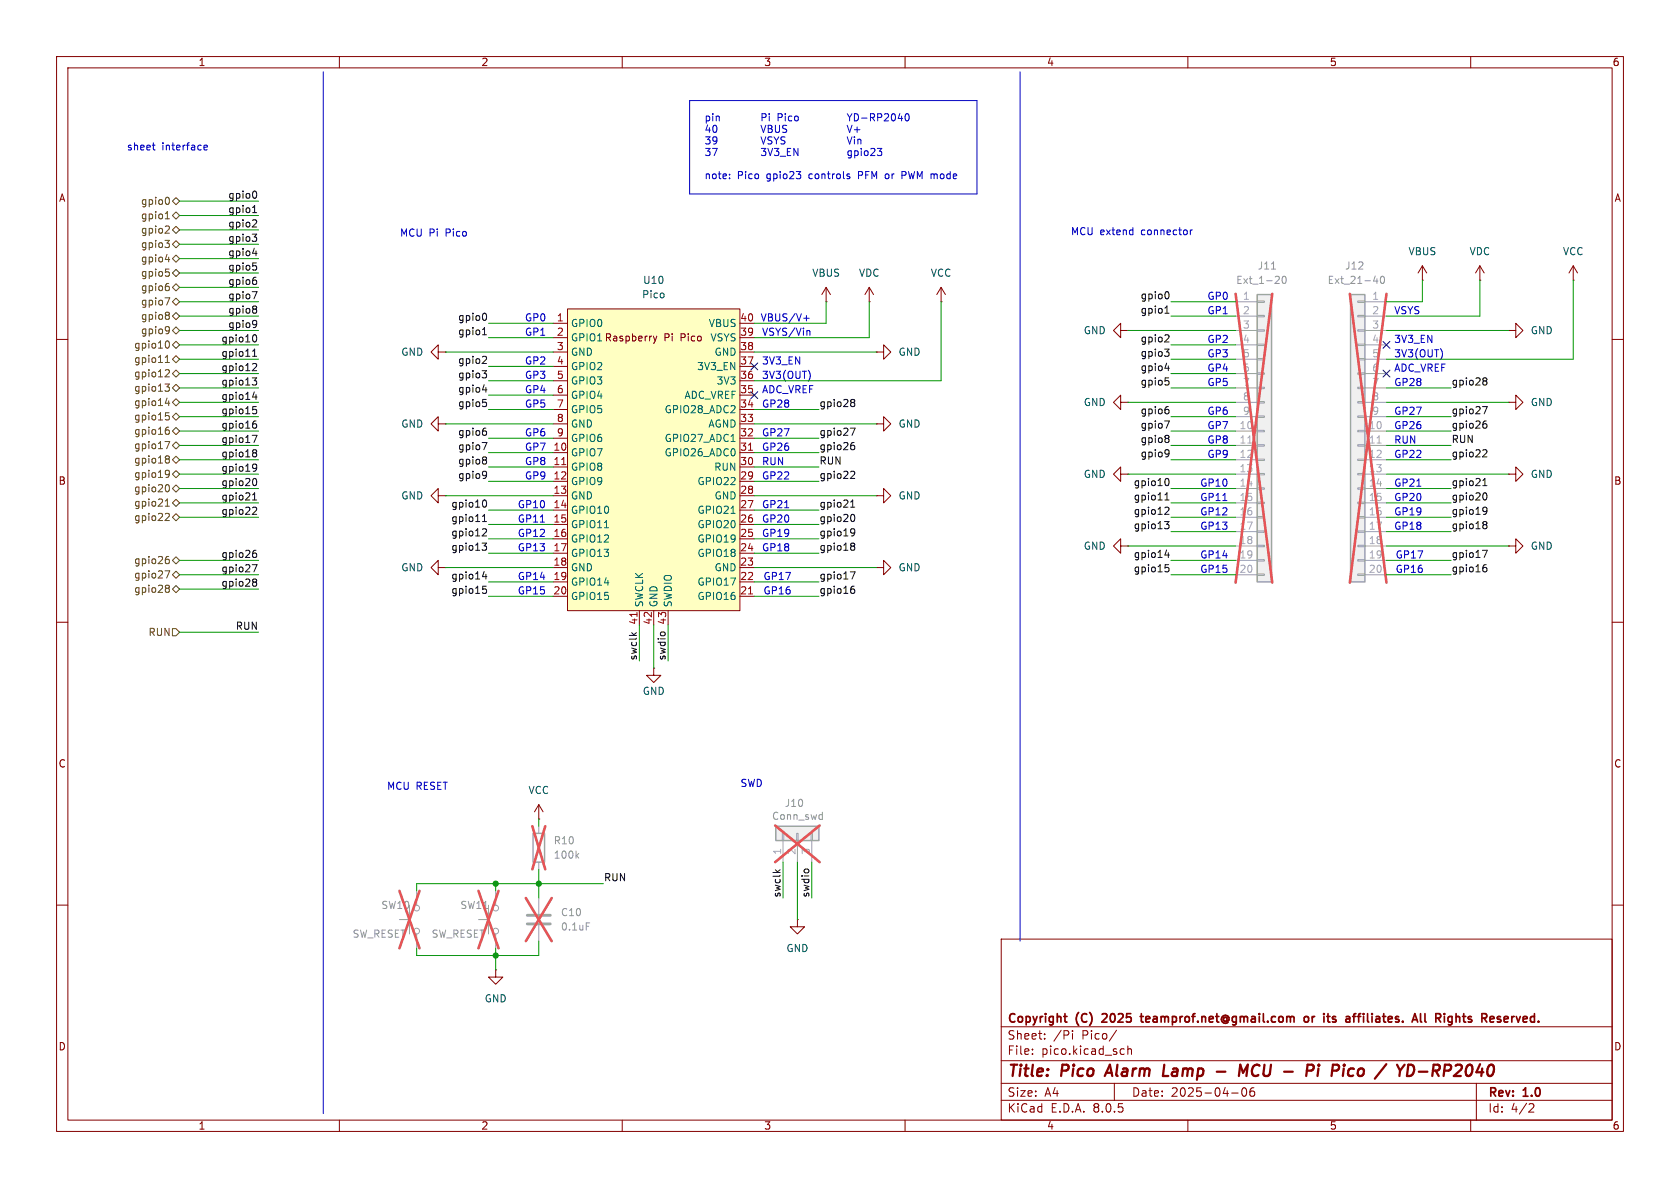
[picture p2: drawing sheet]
<svg xmlns="http://www.w3.org/2000/svg" width="297mm" height="210mm" viewBox="0 0 297 210" stroke-linecap="round" stroke-linejoin="round" font-family="sans-serif">
<g fill="none" stroke="#840000" stroke-width=".18">
<path d="M10 10h277v190h-277zM12 12h273v186h-273zM60 10v2M110 10v2M160 10v2M210 10v2M260 10v2M10 60h2M278.1 49.5h.1M278.1 47l-.7 1.3M278.1 47v2.5M278.1 47l.8 1.3"/>
<path d="M285 60h2M10 110h2M285 110h2M10 160h2M285 160h2M177 166h108v32h-108zM60 198v2M110 198v2M160 198v2M177 194.5h108M177 191.5h108M177 187.5h108"/>
<path d="M177 181.5h108M182.5 186.3v.1M182.5 185.5v.1M184.7 183.6v.1M184.7 182.8v.1M189.6 182.2v.1M189.6 182.7v1M197 191.5v3M197.4 182.1l-1.3 2M198.3 185.4l.4 .1M198.7 186.3l-.4 .1M199.4 185.5l.2-.1 .4 .1v.9"/>
<path d="M199.4 184.9v1.5M210 198v2M217.7 193.2h1.2M219.7 192.4l.2-.1a.81 .81 0 0 1 .6 .6 .81 .81 0 0 1-.3 .8l-.2 .1a.81 .81 0 0 1-.3-1.4zM221.7 192.3a.59 .59 0 0 0-.7 .6v.6l.1 .2 .4 .1 .2-.1 .1-.5-.1-.3h-.5l-.2 .3M260 198v2M261 191.5v6.5M270.5 195.1l.5 .1 .2 .3-1 1.1h1"/>
</g>
<g fill="none" stroke="#840000" stroke-width=".4">
<path d="M196.2 188.2l-.9 2M205.8 188.2l-.2 2h.9M215.1 189.4h1.5M219 190.2l.3-2 .5 1.4 .8-1.4-.3 2M221.6 188.5a1.27 1.27 0 0 0 0 1.6M232.1 189.1a.51 .51 0 0 0-.2-.9h-.7l-.3 2M233.1 188.9l-.2 1.3M233.2 188.2l-.1 .2M233.2 188.2l-.1 .1v.1M233.2 188.2l.1 .1-.2 .1M240.3 189l-.2 .3-.1 .5 .3 .4M248.3 188.2l-.8 1.1"/>
<path d="M249 188.2l-.3 2h.5M250.8 189.4h1.5M253.3 189.3h.8M254.2 188.2h-.7l-.3 2"/>
</g>
<g fill="none" stroke="#840000" stroke-width=".3">
<path d="M188.1 179.7h.5M194.9 179.3h-.1M195.6 179.8l-.8 .9h.9M201.6 179.7h.5M201.8 179.2v1.3l.3 .2M230.6 179.8l.2-.1 .5 .1v.6l-.1 .2-.4 .1-.2-.2zM234.1 179.2v.1M234.8 179.2v1.3M236 179.7l-.4 .1v.1v.2l.4 .1M239.1 179.7h.6M239.6 179.2h.1M240 179.7h.6"/>
<path d="M240.4 179.2l-.2 .2v1.3M251.1 179.2v1.3l.2 .2M251.9 179.2v1.3l.2 .2M257.4 179.2v1.5M257.6 179.7l-.2 .1M265.1 179.7l.2 .1M266.4 179.7h-.3l-.2 .2 .1 .7 .4 .1M188.5 180.7h.1M235.6 180.6l.4 .1M265.1 180.2l.2 .2-.2 .3M266.6 180l-.7 .2"/>
</g>
<path d="M238.8 52.1h2.5v50.8h-2.5z" fill="#f0f0f0"/>
<g fill="none" stroke="#a1a1a1" stroke-width=".18">
<path d="M240 58.3h1.3v.2h-1.3zM240 55.8h1.3v.2h-1.3zM240 53.2h1.3v.3h-1.3zM241.3 53.3h3.8M241.3 55.9h3.8M241.3 58.4h3.8M240 78.6h1.3v.3h-1.3zM240 76.1h1.3v.2h-1.3zM240 73.5h1.3v.3h-1.3zM240 71h1.3v.2h-1.3zM240 68.5h1.3v.2h-1.3zM240 65.9h1.3v.3h-1.3z"/>
<path d="M240 63.4h1.3v.2h-1.3zM240 60.8h1.3v.3h-1.3zM241.3 76.2h3.8M241.3 78.7h3.8M241.3 61h3.8M241.3 63.5h3.8M241.3 66h3.8M241.3 68.6h3.8M241.3 71.1h3.8M241.3 73.7h3.8M240 98.9h1.3v.3h-1.3zM240 96.4h1.3v.2h-1.3z"/>
<path d="M240 93.9h1.3v.2h-1.3zM240 91.3h1.3v.3h-1.3zM240 88.8h1.3v.2h-1.3zM240 86.2h1.3v.3h-1.3zM240 83.7h1.3v.2h-1.3zM240 81.2h1.3v.2h-1.3zM241.3 81.3h3.8M241.3 83.8h3.8M241.3 86.4h3.8M241.3 88.9h3.8M241.3 91.4h3.8M241.3 94h3.8"/>
<path d="M241.3 96.5h3.8M241.3 99.1h3.8M240 101.5h1.3v.2h-1.3zM241.3 101.6h3.8"/>
</g>
<path d="M238.8 52.1h2.5v50.8h-2.5z" fill="none" stroke="#a1a1a1" stroke-width=".25"/>
<path d="M243.4 78.3h.8" fill="none" stroke="#aaa" stroke-width=".18"/>
<path d="M242.8 49.7h.8M243.4 49.3v.8M244.2 49l.1-.2a.68 .68 0 0 1 .5 .7 .68 .68 0 0 1-.5 .6l-.1-.1-.2-.4z" fill="none" stroke="#989898" stroke-width=".18"/>
<path d="M238.6 51.9l6.5 51.1M245.1 51.9l-6.5 51.1" fill="none" stroke="#e75356" stroke-width=".46"/>
<path d="M141 162.6v1.2h1.2l-1.2 1.3-1.3-1.3h1.3M141 162.6h.1" fill="none" stroke="#840000" stroke-width=".18"/>
<path d="M137.2 146.1h7.6v2.5h-7.6z" fill="#f0f0f0"/>
<path d="M95.2 146.1v1.2M95.2 152.4v1.3M95.2 158.8v2.7M138.3 147.3h.3v1.3h-.3zM138.4 148.6v3.8M140.8 147.3h.3v1.3h-.3zM141 148.6v3.8M143.4 147.3h.2v1.3h-.2zM143.5 148.6v3.8M95.2 163.6v2.8" fill="none" stroke="#a1a1a1" stroke-width=".18"/>
<path d="M94.2 147.3h2.1v5.1h-2.1zM137.2 146.1h7.6v2.5h-7.6z" fill="none" stroke="#a1a1a1" stroke-width=".25"/>
<path d="M102 151.2l.3 .5M102.3 150.9l-.5 .4M145.3 144l.1 .1M145.4 143.6v1.3M145.4 144.8l-.1 .1M103.6 163.1h.7" fill="none" stroke="#989898" stroke-width=".18"/>
<path d="M93 158.8l4.5 7.6M94.1 146.1l2.3 7.6M96.4 146.1l-2.3 7.6M97.5 158.8l-4.5 7.6M137 145.9l7.9 6.5M144.9 145.9l-7.9 6.5" fill="none" stroke="#e75356" stroke-width=".46"/>
<path d="M198.1 58.4v-1.2l-1.3 1.2 1.3 1.3v-1.3h1.3M199.4 58.4h.1M198.1 96.5v-1.2l-1.3 1.2 1.3 1.3v-1.3h1.3M199.4 96.5h.1" fill="none" stroke="#840000" stroke-width=".18"/>
<path d="M93.2 163.3h4.1M93.2 161.8h4.1" fill="none" stroke="#a1a1a1" stroke-width=".51"/>
<path d="M222.2 52.1h2.6v50.8h-2.6z" fill="#f0f0f0"/>
<g fill="none" stroke="#a1a1a1" stroke-width=".18">
<path d="M218.4 53.3h3.8M218.4 55.9h3.8M218.4 58.4h3.8M222.2 58.3h1.3v.2h-1.3zM222.2 55.8h1.3v.2h-1.3zM222.2 53.2h1.3v.3h-1.3zM218.4 76.2h3.8M218.4 78.7h3.8M218.4 61h3.8M218.4 63.5h3.8M218.4 66h3.8M218.4 68.6h3.8"/>
<path d="M218.4 71.1h3.8M218.4 73.7h3.8M222.2 78.6h1.3v.3h-1.3zM222.2 76.1h1.3v.2h-1.3zM222.2 73.5h1.3v.3h-1.3zM222.2 71h1.3v.2h-1.3zM222.2 68.5h1.3v.2h-1.3zM222.2 65.9h1.3v.3h-1.3zM222.2 63.4h1.3v.2h-1.3zM222.2 60.8h1.3v.3h-1.3zM218.4 81.3h3.8M218.4 83.8h3.8"/>
<path d="M218.4 86.4h3.8M218.4 88.9h3.8M218.4 91.4h3.8M218.4 94h3.8M218.4 96.5h3.8M218.4 99.1h3.8M222.2 98.9h1.3v.3h-1.3zM222.2 96.4h1.3v.2h-1.3zM222.2 93.9h1.3v.2h-1.3zM222.2 91.3h1.3v.3h-1.3zM222.2 88.8h1.3v.2h-1.3zM222.2 86.2h1.3v.3h-1.3z"/>
<path d="M222.2 83.7h1.3v.2h-1.3zM222.2 81.2h1.3v.2h-1.3zM218.4 101.6h3.8M222.2 101.5h1.3v.2h-1.3zM73.7 157.5v2.5M87.6 157.5v2.5M70.6 162.6h1.8M72.4 160v5.1M73.7 165.1v2.5M84.6 162.6h1.8M86.4 160v5.1M87.6 165.1v2.5"/>
<circle cx="73.7" cy="164.6" r=".51"/>
<circle cx="73.7" cy="160.5" r=".51"/>
<circle cx="87.6" cy="164.6" r=".51"/>
<circle cx="87.6" cy="160.5" r=".51"/>
</g>
<path d="M222.2 52.1h2.6v50.8h-2.6z" fill="none" stroke="#a1a1a1" stroke-width=".25"/>
<path d="M220.6 78.3h.7" fill="none" stroke="#aaa" stroke-width=".18"/>
<path d="M224.8 47.6h.7M226.1 48.9l.1 .2-.1 .3-.7 .7h.8M226.8 49l.2-.2a.68 .68 0 0 1 .4 .7 .68 .68 0 0 1-.4 .6l-.2-.1-.1-.4z" fill="none" stroke="#989898" stroke-width=".18"/>
<path d="M218.4 51.9l6.5 51.1M224.9 51.9l-6.5 51.1M70.6 157.5l3.6 10.1M74.2 157.5l-3.6 10.1M84.6 157.5l3.5 10.1M88.1 157.5l-3.5 10.1" fill="none" stroke="#e75356" stroke-width=".46"/>
<g fill="none" stroke="#840000" stroke-width=".18">
<path d="M146 53.3h.1M146 50.8l-.7 1.3M146 50.8v2.5M146 50.8l.8 1.3M153.7 53.3h.1M153.7 50.8l-.8 1.3M153.7 50.8v2.5M153.7 50.8l.7 1.3M166.4 53.3h.1M166.4 50.8l-.8 1.3M166.4 50.8v2.5M166.4 50.8l.7 1.3"/>
<path d="M251.5 49.5h.1M251.5 47l-.8 1.3M251.5 47v2.5M251.5 47l.7 1.3M261.6 49.5h.1M261.6 47l-.7 1.3M261.6 47v2.5M261.6 47l.8 1.3M266.7 58.4h1.3v-1.2l1.2 1.2-1.2 1.3v-1.3M266.7 58.4h.1M77.5 62.2v-1.2l-1.3 1.2 1.3 1.3v-1.3h1.2M78.7 62.2h.1"/>
<path d="M154.9 74.9h1.3v-1.2l1.3 1.2-1.3 1.3v-1.3M154.9 74.9h.1M154.9 62.2h1.3v-1.2l1.3 1.2-1.3 1.3v-1.3M154.9 62.2h.1M154.9 87.6h1.3v-1.2l1.3 1.2-1.3 1.3v-1.3M154.9 87.6h.1M77.5 100.3v-1.2l-1.3 1.2 1.3 1.3v-1.3h1.2M78.7 100.3h.1M115.6 118.1v1.3h1.2l-1.2 1.3-1.3-1.3h1.3M115.6 118.1h.1M154.9 100.3h1.3v-1.2l1.3 1.2-1.3 1.3v-1.3M154.9 100.3h.1"/>
<path d="M87.6 171.5v1.2h1.3l-1.3 1.3-1.2-1.3h1.2M87.6 171.5h.1"/>
</g>
<path d="M100.3 54.6h30.5v53.4h-30.5z" fill="#ffffc2"/>
<g fill="none" stroke="#840000" stroke-width=".18">
<path d="M97.8 57.2h2.5M97.8 59.7h2.5M100.3 54.6h30.5v53.4h-30.5zM115.5 59.4l.3 .9M116.1 59.4l-.3 .9M130.8 57.2h2.5M130.8 59.7h2.5M77.5 74.9v-1.2l-1.3 1.2 1.3 1.3v-1.3h1.2M78.7 74.9h.1M97.8 62.2h2.5M97.8 77.5h2.5M97.8 74.9h2.5"/>
<path d="M97.8 72.4h2.5M97.8 69.9h2.5M97.8 67.3h2.5M97.8 64.8h2.5M115.8 60.3l-.3 .4M130.8 62.2h2.5M130.8 77.5h2.5M130.8 74.9h2.5M130.8 72.4h2.5M130.8 69.9h2.5M130.8 67.3h2.5M130.8 64.8h2.5"/>
<path d="M198.1 71.1v-1.2l-1.3 1.2 1.3 1.3v-1.3h1.3M199.4 71.1h.1M266.7 71.1h1.3v-1.2l1.2 1.2-1.2 1.3v-1.3M266.7 71.1h.1M77.5 87.6v-1.2l-1.3 1.2 1.3 1.3v-1.3h1.2M78.7 87.6h.1M97.8 80h2.5M97.8 82.6h2.5M97.8 85.1h2.5M97.8 87.6h2.5M97.8 90.2h2.5M97.8 92.7h2.5"/>
<path d="M97.8 95.3h2.5M97.8 97.8h2.5M130.8 80h2.5M130.8 82.6h2.5M130.8 85.1h2.5M130.8 87.6h2.5M130.8 90.2h2.5M130.8 92.7h2.5M130.8 95.3h2.5M130.8 97.8h2.5M198.1 83.8v-1.2l-1.3 1.2 1.3 1.3v-1.3h1.3M199.4 83.8h.1"/>
<path d="M266.7 96.5h1.3v-1.2l1.2 1.2-1.2 1.3v-1.3M266.7 96.5h.1M266.7 83.8h1.3v-1.2l1.2 1.2-1.2 1.3v-1.3M266.7 83.8h.1M97.8 100.3h2.5M97.8 102.9h2.5M97.8 105.4h2.5M113 108v2.5M115.6 108v2.5M118.1 108v2.5M130.8 100.3h2.5M130.8 102.9h2.5"/>
<path d="M130.8 105.4h2.5M95.2 144.8h.1M95.2 142.2l-.7 1.3M95.2 142.2v2.6M95.2 142.2l.8 1.3"/>
</g>
<path d="M132.3 79.6h.7M99.3 82.1h.7M112.6 108.3v.7M132.3 105h.7" fill="none" stroke="#a90000" stroke-width=".18"/>
<path d="M129.2 78h.8M106.9 93.3h.7M129.2 90.7h.8" fill="none" stroke="#006464" stroke-width=".18"/>
<g fill="none" stroke="#725600" stroke-width=".18">
<path d="M29.2 38.7h.7M29.3 37.7l.3-.3v1.3M29.4 39.9l.4 .1 .1 .3-.7 .9h.7M29.6 34.9a.79 .79 0 0 1 0 1.2M30.5 35.6l.6-.7 .6 .7-.6 .6zM30.5 38.1l.6-.6 .6 .6-.6 .6zM29.2 42.5h.7l-.4 .5M29.2 52.6h.8l-.5 1.3M29.2 45.9h.8M29.3 47.6h.6M29.4 48.1h.3l.2 .2-.1 .5h-.4M29.5 50.6l.3 .1 .1 .1v.5l-.4 .1"/>
<path d="M29.5 57.7l.4 .2a.84 .84 0 0 1-.3 1.1M29.5 55.7h.2M29.6 50.1h.2M29.7 43l.2 .2v.3l-.2 .3M29.7 55.2l.2 .2-.2 .3M29.7 55.7l.2 .3v.2l-.1 .2-.3 .1M29.8 45.5v.8M29.9 58.3l-.1 .2h-.3M30.5 50.8l.6-.6 .6 .6-.6 .6zM30.5 40.6l.6-.6 .6 .6-.6 .7zM30.5 45.7l.6-.6 .6 .6-.6 .7zM30.5 48.3l.6-.7 .6 .7-.6 .6z"/>
<path d="M30.5 58.4l.6-.6 .6 .6-.6 .7zM30.5 55.9l.6-.7 .6 .7-.6 .6zM30.5 53.3l.6-.6 .6 .6-.6 .7zM31.1 42.5l.6 .7-.6 .6-.6-.6zM29.2 67.9h.7l-.4 .5 .4 .1v.4l-.2 .3h-.4M29.2 78h.8l-.5 1.3M29.2 63.2l.4-.4v1.3M29.2 64.1h.7M29.3 73h.6M29.4 65.3l.4 .1 .1 .3-.7 .9h.7M29.4 73.5h.3l.2 .2-.1 .5h-.4M29.5 76l.3 .1 .1 .1v.5l-.4 .1"/>
<path d="M29.5 60.3h-.1M29.5 70.4l-.3 .9h.8M29.6 60.3a.72 .72 0 0 1-.1 1.2h-.1M29.8 75.5l-.3 .1M29.8 70.9v.8M30.5 76.2l.6-.6 .6 .6-.6 .6zM30.5 78.7l.6-.6 .6 .6-.6 .7zM30.5 68.6l.6-.7 .6 .7-.6 .6zM30.5 73.7l.6-.7 .6 .7-.6 .6zM30.5 66l.6-.6 .6 .6-.6 .7zM30.5 61l.6-.7 .6 .7-.6 .6zM30.5 71.1l.6-.6 .6 .6-.6 .7z"/>
<path d="M31.1 62.9l.6 .6-.6 .6-.6-.6zM29.2 89.5h.7M29.2 88.6l.4-.4v1.3M29.4 85.7h.1a.68 .68 0 0 1 .5 .6 .68 .68 0 0 1-.5 .6h-.1M29.4 90.7l.4 .1 .1 .3-.7 .9h.7M29.5 80.6h.2l.2 .2-.2 .3M29.5 83.1l.4 .2a.84 .84 0 0 1-.3 1.1h-.3M29.5 98.9h.3l.1 .2v.4l-.4 .1M29.5 81.1h.2M29.7 81.1l.2 .3v.2l-.1 .2-.3 .1M29.8 98.4h-.3M29.9 83.7l-.1 .2h-.3"/>
<path d="M30.5 99.1l.6-.7 .6 .7-.6 .6zM30.5 91.4l.6-.6 .6 .6-.6 .7zM30.5 83.8l.6-.6 .6 .6-.6 .7zM30.5 88.9l.6-.6 .6 .6-.6 .6zM30.5 81.3l.6-.7 .6 .7-.6 .6zM30.5 86.4l.6-.7 .6 .7-.6 .6zM29.2 100.9h.8l-.5 1.3M29.5 103.4h.2l.2 .3-.2 .3M29.5 104h.2M29.7 104l.2 .2v.3l-.1 .2h-.3M30.5 104.1l.6-.6 .6 .6-.6 .7zM30.5 111.1h.6l.6 .7-.6 .6h-.6z"/>
<path d="M31.1 101l.6 .6-.6 .6-.6-.6z"/>
</g>
<g fill="none" stroke="#0f0f0f" stroke-width=".18">
<path d="M44.7 37.6h.7M44.8 36.6l.2-.3v1.3M44.8 38.9h.5l.1 .3-.8 .9h.8M45.1 33.8a.79 .79 0 0 1 0 1.2M44.6 51.6h.8l-.5 1.2M44.6 41.4h.8l-.4 .5M44.7 44.8h.7M44.7 46.5h.6M44.8 59.2h.2a.68 .68 0 0 1 .4 .6 .68 .68 0 0 1-.4 .6h-.2M44.8 47h.3l.3 .2-.1 .5h-.5M44.9 49.5h.2l.3 .2-.1 .5-.4 .1M44.9 54.1h.2l.3 .2-.3 .3"/>
<path d="M44.9 56.6l.4 .2a.84 .84 0 0 1-.3 1.1M44.9 54.6h.2M45 49h.3M45.1 41.9l.3 .2v.3l-.3 .3M45.1 54.6l.3 .3v.2l-.3 .3h-.2M45.3 44.4v.8M45.4 57.2l-.3 .2h-.2M85.3 59.2h.7M85.4 58.2l.3-.3v1.3M85.7 55.4a.79 .79 0 0 1 0 1.2M205.9 55.4h.8M206.1 54.4l.2-.3v1.3"/>
<path d="M206.1 59.2h.4l.2 .3-.8 .9h.8M206.4 51.6a.79 .79 0 0 1 0 1.2M44.6 66.8h.8l-.4 .5 .3 .1 .1 .4-.3 .3h-.3M44.6 77h.8l-.5 1.2M44.7 62.1l.3-.4v1.3M44.7 63h.7M44.7 71.9h.6M44.8 64.3h.5l.1 .3-.8 .9h.8M44.8 72.4h.3l.3 .2-.1 .5h-.5M44.9 74.9h.2l.3 .2-.1 .5-.4 .1M44.9 79.5h.2l.3 .2-.3 .3M45 69.3l-.3 .9h.7"/>
<path d="M45.3 74.4l-.4 .1M45.3 69.8v.8M85.2 78.2h.9l-.6 1.3M85.2 65.5h.8l-.4 .5M85.3 68.9h.8M85.4 70.6h.6M85.5 71.1h.3l.2 .2v.5l-.5 .1M85.5 63h.4l.1 .4-.8 .9h.8M85.5 76.2h.3l.2 .2v.4l-.5 .2M85.7 75.7h.2M85.8 66l.2 .3v.3l-.2 .2M85.9 68.5v.8"/>
<path d="M150.3 75.7h.9l-.6 1.3M150.6 70.6h.3l.2 .2-.2 .4M150.6 78.7h.3l.2 .3-.1 .4-.4 .1M150.6 71.2h.3M150.9 71.2l.1 .1 .1 .3-.2 .3h-.3M151 78.2l-.4 .1M205.9 74.4h.8l-.5 1.3M205.9 61.7h.8l-.5 .5M205.9 65.1h.8M206 66.8h.6M206.1 67.3h.3l.3 .2-.2 .5-.4 .1M206.2 79.5l.4 .1a.84 .84 0 0 1-.3 1.2"/>
<path d="M206.2 72.4h.2l.3 .2-.1 .4-.4 .1M206.2 77h.2l.3 .2-.3 .3M206.2 77.5h.2M206.3 71.9h.2M206.4 77.5l.3 .2v.3l-.3 .2h-.2M206.4 62.2l.3 .2v.3l-.3 .3M206.5 64.7v.8M262.1 71.9h.8l-.5 1.2M262.3 79.5l.4 .1 .2 .3-.8 .9h.8M262.4 74.9h.2l.3 .2-.1 .5-.4 .1M262.4 66.8h.2l.3 .2-.3 .3M262.4 67.3h.2"/>
<path d="M262.6 67.3l.3 .3v.2l-.3 .3h-.2M262.7 74.4l-.3 .1M44.6 99.8h.8l-.5 1.3M44.7 88.4h.7M44.7 87.5l.3-.4v1.3M44.8 84.6h.2a.68 .68 0 0 1 .4 .6 .68 .68 0 0 1-.4 .6h-.2M44.8 89.7h.5l.1 .3-.8 .9h.8M44.9 82l.4 .2a.84 .84 0 0 1-.3 1.1h-.2M44.9 97.8h.2l.3 .2-.1 .4-.4 .1M44.9 80h.2M45.1 80l.3 .3v.2l-.3 .3h-.2M45.3 97.3h-.4"/>
<path d="M45.4 82.6l-.3 .2h-.2M85.2 96h.8l-.4 .5 .4 .1v.4l-.2 .3h-.4M85.3 92.2h.7M85.3 91.3l.4-.4v1.3M85.5 88.4h.1a.68 .68 0 0 1 .4 .6 .68 .68 0 0 1-.4 .7l-.1-.1M85.5 93.5h.4l.1 .3-.8 .9h.8M85.5 83.3l.5 .1a.84 .84 0 0 1-.3 1.2M85.5 80.8h.3l.2 .2-.2 .3M85.5 81.3h.3M85.8 81.3l.2 .3v.2l-.2 .2h-.3M86 83.9l-.2 .2h-.3M150.4 89.7h.7"/>
<path d="M150.4 88.8l.3-.4v1.3M150.6 83.3l.4 .1 .1 .3-.8 .9h.8M150.6 91l.1-.1a.68 .68 0 0 1 .4 .7 .68 .68 0 0 1-.4 .6l-.1-.1M150.6 96h.3l.2 .2-.2 .4M150.6 93.5l.4 .1a.84 .84 0 0 1-.3 1.1h-.2M150.6 96.6h.3M150.9 96.6l.1 .1 .1 .3-.2 .3h-.3M151.1 94l-.2 .3h-.3M205.9 92.2h.8l-.5 .5 .4 .1 .1 .4-.3 .3h-.3M205.9 88.4h.8M205.9 87.5l.4-.4v1.3M206 99.8h.6"/>
<path d="M206.1 89.7h.4l.2 .3-.8 .9h.8M206.1 84.6h.1a.68 .68 0 0 1 .5 .6 .68 .68 0 0 1-.5 .6h-.1M206.2 97.2l-.3 .9h.8M206.5 97.7v.8M206.7 80l-.3 .3h-.2M262.1 97.3h.8l-.5 1.2M262.1 85.8h.8M262.1 84.9l.4-.3v1.2M262.3 87.2l.1-.1a.68 .68 0 0 1 .5 .7 .68 .68 0 0 1-.5 .6l-.1-.1M262.4 89.7l.4 .1a.84 .84 0 0 1-.3 1.1h-.2M262.4 92.2h.2l.3 .2-.3 .3M262.4 92.7h.2"/>
<path d="M262.6 92.7l.3 .3v.2l-.3 .3h-.2M262.7 99.8l-.3 .1M262.9 90.2l-.3 .2h-.2M44.9 102.4h.2l.3 .2-.3 .3M44.9 102.9h.2M45.1 102.9l.3 .2v.3l-.3 .2h-.2M85.4 103.6h.6M85.5 104.1h.3l.2 .3-.1 .4-.4 .1M85.6 101l-.3 .9h.8M85.9 101.5v.9M111.7 111.8l.5 .5M112.5 111.8l-.5 .4"/>
<path d="M116.9 111.8h.6M150.3 101.1h.9l-.6 1.3M150.6 104.1h.3l.2 .3-.1 .4-.4 .1M151 103.6l-.4 .1M206.1 100.3h.3l.3 .2-.2 .5-.4 .1M262.4 100.3h.2l.3 .2-.1 .5-.4 .1M137.1 153.8l.5 .4M137.9 153.8l-.5 .3M142.3 153.7h.6"/>
</g>
<g fill="none" stroke="#0000c2" stroke-width=".18">
<path d="M57.1 12.7v184.2M121.9 17.8h50.8v16.5h-50.8zM180.3 12.7v153.7M26.9 25.7h.5M27.2 26.5h.2M36.1 26.1l.6-.1-.1-.3h-.4l-.1 .1v.7h.5M129 31.5v.1M129 30.8v.1M134.7 20.8l.6-.1 .1-.2v-.3l-.7-.1v1.3M136 20.1v.1M136 20.5v.9M136.8 24.2l.5 .7"/>
<path d="M137.1 22.1v1.1l.2 .2h.4l.1-.2v-1.1M137.3 24.9v.6M137.7 24.2l-.4 .7M138.6 22.1l-.3 .4 .2 .2 .5 .2 .1 .3-.3 .2h-.5M138.8 24.2h-.5l-.3 .2 .2 .3 .5 .3v.3l-.2 .2-.5-.1M138.9 22.1l.2 .1M140.3 26.2l.8 1.3v-1.3M140.8 30.3h.8l-.5 .5M141.5 30.9v.6M149.8 22.1l.4 1.3 .4-1.3M149.8 24.2l.4 1.3 .4-1.3M149.9 31.2h.3l.1 .2-.2 .2h-.3"/>
<path d="M149.9 30.7l.3 .1M150.5 26.7v1l-.2 .2h-.3M150.5 26.7h-.4l-.2 .2 .1 .5h.5M151 22.9h1M151 24.2v.1M151 24.6v.9M151.1 26.7h.4l.2 .2-.1 .5h-.5M151.1 26.7v1.2M151.5 22.4v1M151.7 24.6v.9M151.7 24.7l.1-.1 .3 .1 .1 .8M152.3 26.2v.2"/>
<path d="M152.3 26.7v.8M152.3 20.9h1M152.9 26.8l.1-.1 .4 .1 .1 .5-.2 .1-.3 .1-.1-.1zM153.9 20.8l.6-.1 .1-.2v-.3l-.7-.1v1.3M154 26.4l.4-.2 .3 .4-.8 .9h.8M154.2 20.8l.4 .6M155.1 26.2h.8l-.4 .5 .3 .1v.6l-.2 .1-.5-.1M155.2 20.8l.6-.1 .1-.2-.1-.3-.6-.1v1.3M156.4 20.2l.5-.1 .2 .4-.8 .9h.8M156.6 30.8l-.1 .2 .1 .5M157.7 20.2l.2-.1a.68 .68 0 0 1 .4 .6 .68 .68 0 0 1-.4 .7l-.2-.2-.1-.3zM159.1 20l-.3 .9h.8"/>
<path d="M159.4 20.5v.9M159.5 31h.4M159.9 30.3h-.4v1.3M160.1 20.2l.2-.1a.68 .68 0 0 1 .4 .6 .68 .68 0 0 1-.4 .7l-.2-.2-.1-.3zM142.1 56.3h1M142.6 55.8v.9M142.8 58.4l.4 .2v.7M210.4 40.6v.9M210.8 40.6l-.4 .3M143.1 65.8l.1 .5-.1 .7M254.9 62l.1 .5-.1 .7M95.5 92.3h.8"/>
<path d="M138.7 89.8h.7M216.2 88.5h.7M250.5 85.9h.7"/>
</g>
<g fill="none" stroke="#009600" stroke-width=".18">
<path d="M31.7 38.1h14M31.7 35.6h14M31.7 58.4h14M31.7 50.8h14M31.7 48.3h14M31.7 55.9h14M31.7 53.3h14M31.7 40.6h14M31.7 45.7h14M31.7 43.2h14M86.4 59.7h11.4M86.4 57.2h11.4"/>
<path d="M146 53.3v3.9h-12.7M153.7 53.3v6.4h-20.4M166.4 53.3v14h-33.1M199.4 58.4h19M207 55.9h11.4M207 53.3h11.4M245.1 58.4h21.6M251.5 49.5v3.8h-6.4M261.6 49.5v6.4h-16.5M278.1 49.5v14h-33M31.7 66h14M31.7 76.2h14"/>
<path d="M31.7 73.7h14M31.7 68.6h14M31.7 71.1h14M31.7 78.7h14M31.7 63.5h14M31.7 61h14M78.7 62.2h19.1M78.7 74.9h19.1M86.4 64.8h11.4M86.4 67.3h11.4M86.4 72.4h11.4M86.4 69.9h11.4"/>
<path d="M86.4 77.5h11.4M133.3 62.2h21.6M133.3 72.4h11.5M133.3 74.9h21.6M133.3 77.5h11.5M199.4 71.1h19M207 66h11.4M207 76.2h11.4M207 73.7h11.4M207 68.6h11.4M207 78.7h11.4M207 63.5h11.4"/>
<path d="M207 61h11.4M245.1 76.2h11.4M245.1 73.7h11.4M245.1 68.6h11.4M245.1 71.1h21.6M245.1 78.7h11.4M31.7 83.8h14M31.7 86.4h14M31.7 81.3h14M31.7 88.9h14M31.7 91.4h14M31.7 99.1h14"/>
<path d="M78.7 87.6h19.1M86.4 92.7h11.4M86.4 95.3h11.4M86.4 90.2h11.4M86.4 82.6h11.4M86.4 97.8h11.4M86.4 80h11.4M86.4 85.1h11.4M133.3 92.7h11.5M133.3 95.3h11.5M133.3 90.2h11.5M133.3 87.6h21.6"/>
<path d="M133.3 82.6h11.5M133.3 97.8h11.5M133.3 80h11.5M133.3 85.1h11.5M199.4 83.8h19M199.4 96.5h19M207 86.4h11.4M207 81.3h11.4M207 88.9h11.4M207 91.4h11.4M207 99.1h11.4M207 94h11.4"/>
<path d="M245.1 83.8h21.6M245.1 86.4h11.4M245.1 81.3h11.4M245.1 88.9h11.4M245.1 91.4h11.4M245.1 99.1h11.4M245.1 94h11.4M245.1 96.5h21.6M31.7 101.6h14M31.7 111.8h14M31.7 104.1h14M78.7 100.3h19.1"/>
<path d="M86.4 102.9h11.4M86.4 105.4h11.4M113 110.5v6.3M115.6 110.5v7.6M118.1 110.5v6.3M133.3 100.3h21.6M133.3 102.9h11.5M133.3 105.4h11.5M207 101.6h11.4M245.1 101.6h11.4M87.6 156.2v1.3M95.2 144.8v1.3"/>
<path d="M95.2 153.7v5.1M106.7 156.2h-33v1.3M138.4 152.4v6.4M141 152.4v10.2M143.5 152.4v6.4M87.6 167.6v3.9M95.2 166.4v2.5h-21.5v-1.3"/>
</g>
<path d="M132.7 64.2l1.3 1.2M132.7 69.2l1.3 1.3M134 64.2l-1.3 1.2M134 69.2l-1.3 1.3M244.5 65.4l1.2 1.2M244.5 60.4l1.2 1.2M245.7 65.4l-1.2 1.2M245.7 60.4l-1.2 1.2" fill="none" stroke="#000084" stroke-width=".18"/>
<g fill="#009600" stroke="#009600" stroke-width=".18">
<circle cx="87.6" cy="168.9" r=".46"/>
<circle cx="87.6" cy="156.2" r=".46"/>
<circle cx="95.2" cy="156.2" r=".46"/>
</g>
<g font-size="2.8" fill="#840000">
<text x="178" y="190.9">Title:</text>
<text x="187.7" y="190.9">Pico</text>
<text x="196.5" y="190.9">Alarm</text>
<text x="207.3" y="190.9">Lamp</text>
<text x="222.3" y="190.9">MCU</text>
<text x="231" y="190.9">-</text>
<text x="235.8" y="190.9">Pi</text>
<text x="241.1" y="190.9">Pico</text>
<text x="249.9" y="190.9">/</text>
<text x="254.3" y="190.9">YD-RP2040</text>
</g>
<g font-size="2.1" fill="#840000">
<text x="178" y="184">Sheet:</text>
<text x="178" y="181.2">Copyright</text>
<text x="186.2" y="184">/Pi</text>
<text x="190.3" y="181.2">(C)</text>
<text x="191.3" y="184">Pico/</text>
<text x="195.6" y="181.2">2025</text>
<text x="203" y="181.2">teamprof.net@gmail.com</text>
<text x="232.5" y="181.2">or</text>
<text x="236.5" y="181.2">its</text>
<text x="241" y="181.2">affiliates.</text>
<text x="253.5" y="181.2">All</text>
<text x="258.1" y="181.2">Rights</text>
<text x="266.8" y="181.2">Reserved.</text>
<text x="178" y="186.7">File:</text>
<text x="184.1" y="186.7">pico.kicad_sch</text>
<text x="178" y="196.9">KiCad</text>
<text x="178" y="194.1">Size:</text>
<text x="184.7" y="194.1">A4</text>
<text x="185.7" y="196.9">E.D.A.</text>
<text x="193.3" y="196.9">8.0.5</text>
<text x="200" y="194.1">Date:</text>
<text x="207" y="194.1">2025-04-06</text>
<text x="263" y="194.3">Rev:</text>
<text x="263" y="196.9">Id:</text>
<text x="267.1" y="196.9">4/2</text>
<text x="269.4" y="194.3">1.0</text>
</g>
<g font-size="1.8" fill="#840000">
<text x="35" y="11.9">1</text>
<text x="85" y="11.9">2</text>
<text x="135" y="11.9">3</text>
<text x="185" y="11.9">4</text>
<text x="235" y="11.9">5</text>
<text x="285" y="11.9">6</text>
<text x="10.3" y="35.9">A</text>
<text x="285.3" y="35.9">A</text>
<text x="117.4" y="60.6">Pi</text>
<text x="120.4" y="60.6">Pico</text>
<text x="10.3" y="85.9">B</text>
<text x="285.3" y="85.9">B</text>
<text x="10.3" y="135.9">C</text>
<text x="285.3" y="135.9">C</text>
<text x="10.3" y="185.9">D</text>
<text x="285.3" y="185.9">D</text>
<text x="35" y="199.9">1</text>
<text x="85" y="199.9">2</text>
<text x="135" y="199.9">3</text>
<text x="185" y="199.9">4</text>
<text x="235" y="199.9">5</text>
<text x="285" y="199.9">6</text>
</g>
<g font-size="1.8" fill="#0000c2">
<text x="124.5" y="21.5">pin Pi</text>
<text x="124.5" y="23.6">40</text>
<text x="128" y="23.6">VBUS V+</text>
<text x="137.4" y="21.5">Pico YD-RP2040</text>
<text x="22.4" y="26.7">sheet</text>
<text x="28.6" y="26.7">interface</text>
<text x="124.5" y="25.6">39</text>
<text x="124.5" y="27.7">37 3V3_EN gpio23</text>
<text x="128" y="25.6">VSYS Vin</text>
<text x="124.5" y="31.8">note:</text>
<text x="130.3" y="31.8">Pico</text>
<text x="135.6" y="31.8">gpio23</text>
<text x="143.3" y="31.8">controls</text>
<text x="152.2" y="31.8">PFM</text>
<text x="157.2" y="31.8">or</text>
<text x="160.3" y="31.8">PWM mode</text>
<text x="70.6" y="41.9">MCU Pi</text>
<text x="78.9" y="41.9">Pico</text>
<text x="189.2" y="41.7">MCU extend</text>
<text x="201.9" y="41.7">connector</text>
<text x="213.4" y="53.1">GP0</text>
<text x="92.7" y="59.4">GP1</text>
<text x="92.7" y="56.9">GP0</text>
<text x="134.4" y="56.9">VBUS/V+</text>
<text x="134.6" y="59.4">VSYS/Vin</text>
<text x="213.4" y="55.6">GP1</text>
<text x="246.4" y="55.6">VSYS</text>
<text x="92.7" y="64.5">GP2</text>
<text x="134.6" y="64.5">3V3_EN</text>
<text x="213.4" y="63.3">GP3</text>
<text x="213.4" y="60.7">GP2</text>
<text x="213.4" y="65.8">GP4</text>
<text x="246.4" y="60.7">3V3_EN</text>
<text x="246.4" y="65.8">ADC_VREF</text>
<text x="246.4" y="63.3">3V3(OUT)</text>
<text x="92.7" y="69.6">GP4</text>
<text x="92.7" y="67.1">GP3</text>
<text x="134.6" y="69.6">ADC_VREF</text>
<text x="134.6" y="67.1">3V3(OUT)</text>
<text x="213.4" y="68.3">GP5</text>
<text x="246.4" y="68.3">GP28</text>
<text x="92.7" y="72.1">GP5</text>
<text x="92.7" y="77.2">GP6</text>
<text x="134.6" y="72.1">GP28</text>
<text x="134.6" y="77.2">GP27</text>
<text x="213.4" y="76">GP7</text>
<text x="213.4" y="73.4">GP6</text>
<text x="246.4" y="76">GP26</text>
<text x="246.4" y="73.4">GP27</text>
<text x="92.7" y="79.8">GP7</text>
<text x="92.7" y="82.3">GP8</text>
<text x="134.6" y="82.3">RUN</text>
<text x="134.6" y="79.8">GP26</text>
<text x="213.4" y="78.5">GP8</text>
<text x="213.4" y="81">GP9</text>
<text x="246.4" y="78.5">RUN</text>
<text x="246.4" y="81">GP22</text>
<text x="91.4" y="89.9">GP10</text>
<text x="92.7" y="84.8">GP9</text>
<text x="134.6" y="84.8">GP22</text>
<text x="134.6" y="89.9">GP21</text>
<text x="212.1" y="88.7">GP11</text>
<text x="212.1" y="86.1">GP10</text>
<text x="246.4" y="88.7">GP20</text>
<text x="246.4" y="86.1">GP21</text>
<text x="91.4" y="95">GP12</text>
<text x="91.4" y="92.5">GP11</text>
<text x="134.6" y="95">GP19</text>
<text x="134.6" y="92.5">GP20</text>
<text x="212.1" y="91.2">GP12</text>
<text x="212.1" y="93.7">GP13</text>
<text x="246.4" y="91.2">GP19</text>
<text x="246.4" y="93.7">GP18</text>
<text x="91.4" y="97.5">GP13</text>
<text x="134.6" y="97.5">GP18</text>
<text x="212.1" y="98.8">GP14</text>
<text x="212.1" y="101.4">GP15</text>
<text x="246.6" y="98.8">GP17</text>
<text x="246.6" y="101.4">GP16</text>
<text x="91.4" y="105.2">GP15</text>
<text x="91.4" y="102.6">GP14</text>
<text x="134.9" y="102.6">GP17</text>
<text x="134.9" y="105.2">GP16</text>
<text x="68.3" y="139.7">MCU RESET</text>
<text x="130.8" y="139.2">SWD</text>
</g>
<g font-size="1.8" fill="#0f0f0f">
<text x="40.3" y="35.2">gpio0</text>
<text x="40.3" y="40.3">gpio2</text>
<text x="40.3" y="37.8">gpio1</text>
<text x="40.3" y="45.4">gpio4</text>
<text x="40.3" y="42.8">gpio3</text>
<text x="40.3" y="47.9">gpio5</text>
<text x="40.3" y="50.5">gpio6</text>
<text x="40.3" y="53">gpio7</text>
<text x="201.5" y="53">gpio0</text>
<text x="40.3" y="55.5">gpio8</text>
<text x="40.3" y="58.1">gpio9</text>
<text x="80.9" y="59.3">gpio1</text>
<text x="80.9" y="56.8">gpio0</text>
<text x="201.5" y="55.5">gpio1</text>
<text x="39" y="60.6">gpio10</text>
<text x="39" y="65.7">gpio12</text>
<text x="39" y="63.2">gpio11</text>
<text x="80.9" y="64.4">gpio2</text>
<text x="201.5" y="60.6">gpio2</text>
<text x="201.5" y="63.2">gpio3</text>
<text x="201.5" y="65.7">gpio4</text>
<text x="39" y="68.2">gpio13</text>
<text x="39" y="70.8">gpio14</text>
<text x="80.9" y="67">gpio3</text>
<text x="80.9" y="69.5">gpio4</text>
<text x="201.5" y="68.2">gpio5</text>
<text x="256.5" y="68.2">gpio28</text>
<text x="39" y="73.3">gpio15</text>
<text x="39" y="75.9">gpio16</text>
<text x="80.9" y="77.1">gpio6</text>
<text x="80.9" y="72">gpio5</text>
<text x="144.8" y="77.1">gpio27</text>
<text x="144.8" y="72">gpio28</text>
<text x="201.5" y="73.3">gpio6</text>
<text x="201.5" y="75.9">gpio7</text>
<text x="256.5" y="73.3">gpio27</text>
<text x="256.5" y="75.9">gpio26</text>
<text x="39" y="80.9">gpio18</text>
<text x="39" y="78.4">gpio17</text>
<text x="39" y="83.5">gpio19</text>
<text x="80.9" y="79.7">gpio7</text>
<text x="80.9" y="82.2">gpio8</text>
<text x="144.8" y="82.2">RUN</text>
<text x="144.8" y="79.7">gpio26</text>
<text x="201.5" y="78.4">gpio8</text>
<text x="201.5" y="80.9">gpio9</text>
<text x="256.5" y="80.9">gpio22</text>
<text x="256.5" y="78.4">RUN</text>
<text x="39" y="88.6">gpio21</text>
<text x="39" y="86">gpio20</text>
<text x="79.7" y="89.8">gpio10</text>
<text x="80.9" y="84.7">gpio9</text>
<text x="144.8" y="89.8">gpio21</text>
<text x="144.8" y="84.7">gpio22</text>
<text x="200.3" y="88.6">gpio11</text>
<text x="200.3" y="86">gpio10</text>
<text x="256.5" y="86">gpio21</text>
<text x="256.5" y="88.6">gpio20</text>
<text x="39" y="91.1">gpio22</text>
<text x="79.7" y="94.9">gpio12</text>
<text x="79.7" y="92.4">gpio11</text>
<text x="144.8" y="94.9">gpio19</text>
<text x="144.8" y="92.4">gpio20</text>
<text x="200.3" y="93.6">gpio13</text>
<text x="200.3" y="91.1">gpio12</text>
<text x="256.5" y="91.1">gpio19</text>
<text x="256.5" y="93.6">gpio18</text>
<text x="39" y="101.3">gpio27</text>
<text x="39" y="98.7">gpio26</text>
<text x="79.7" y="97.4">gpio13</text>
<text x="144.8" y="97.4">gpio18</text>
<text x="200.3" y="98.7">gpio14</text>
<text x="200.3" y="101.3">gpio15</text>
<text x="256.5" y="98.7">gpio17</text>
<text x="256.5" y="101.3">gpio16</text>
<text x="39" y="103.8">gpio28</text>
<text x="79.7" y="102.5">gpio14</text>
<text x="79.7" y="105.1">gpio15</text>
<text x="144.8" y="105.1">gpio16</text>
<text x="144.8" y="102.5">gpio17</text>
<text x="41.6" y="111.4">RUN</text>
<text x="112.7" y="116.8" transform="rotate(-90 112.7 116.8)">swclk</text>
<text x="117.8" y="116.8" transform="rotate(-90 117.8 116.8)">swdio</text>
<text x="106.7" y="155.9">RUN</text>
<text x="138.1" y="158.8" transform="rotate(-90 138.1 158.8)">swclk</text>
<text x="143.2" y="158.8" transform="rotate(-90 143.2 158.8)">swdio</text>
</g>
<g font-size="1.8" fill="#725600">
<text x="24.8" y="36.4">gpio0</text>
<text x="24.8" y="41.5">gpio2</text>
<text x="24.8" y="39">gpio1</text>
<text x="24.8" y="44">gpio3</text>
<text x="24.8" y="46.6">gpio4</text>
<text x="24.8" y="51.7">gpio6</text>
<text x="24.8" y="49.1">gpio5</text>
<text x="24.8" y="59.3">gpio9</text>
<text x="24.8" y="56.7">gpio8</text>
<text x="24.8" y="54.2">gpio7</text>
<text x="23.6" y="64.4">gpio11</text>
<text x="23.6" y="61.8">gpio10</text>
<text x="23.6" y="69.4">gpio13</text>
<text x="23.6" y="66.9">gpio12</text>
<text x="23.6" y="72">gpio14</text>
<text x="23.6" y="77.1">gpio16</text>
<text x="23.6" y="74.5">gpio15</text>
<text x="23.6" y="79.6">gpio17</text>
<text x="23.6" y="82.1">gpio18</text>
<text x="23.6" y="84.7">gpio19</text>
<text x="23.6" y="89.8">gpio21</text>
<text x="23.6" y="87.2">gpio20</text>
<text x="23.6" y="92.3">gpio22</text>
<text x="23.6" y="99.9">gpio26</text>
<text x="23.6" y="105">gpio28</text>
<text x="23.6" y="102.5">gpio27</text>
<text x="26.2" y="112.6">RUN</text>
</g>
<g font-size="1.8" fill="#989898">
<text x="222.3" y="47.9">J11</text>
<text x="237.7" y="47.9">J12</text>
<text x="218.4" y="50.4">Ext_1-20</text>
<text x="234.6" y="50.4">Ext_21-40</text>
<text x="138.6" y="142.8">J10</text>
<text x="97.8" y="149.5">R10</text>
<text x="136.4" y="145.1">Conn_swd</text>
<text x="97.8" y="152">100k</text>
<text x="67.3" y="160.9">SW10</text>
<text x="81.3" y="160.9">SW11</text>
<text x="62.2" y="166">SW_RESET</text>
<text x="76.2" y="166">SW_RESET</text>
<text x="99.1" y="162.2">C10</text>
<text x="99.1" y="164.7">0.1uF</text>
</g>
<g font-size="1.8" fill="#006464">
<text x="248.9" y="45.3">VBUS</text>
<text x="259.7" y="45.3">VDC</text>
<text x="276.2" y="45.3">VCC</text>
<text x="113.4" y="52.9">Pico</text>
<text x="113.6" y="50.4">U10</text>
<text x="143.5" y="49.1">VBUS</text>
<text x="151.8" y="49.1">VDC</text>
<text x="164.5" y="49.1">VCC</text>
<text x="100.8" y="58">GPIO0</text>
<text x="125.2" y="58">VBUS</text>
<text x="191.5" y="59.3">GND</text>
<text x="270.5" y="59.3">GND</text>
<text x="70.8" y="63.1">GND</text>
<text x="100.8" y="60.6">GPIO1 Raspberry</text>
<text x="100.8" y="63.1">GND</text>
<text x="100.8" y="65.6">GPIO2</text>
<text x="123.1" y="65.6">3V3_EN</text>
<text x="125.5" y="60.6">VSYS</text>
<text x="126.2" y="63.1">GND</text>
<text x="158.8" y="63.1">GND</text>
<text x="100.8" y="68.2">GPIO3</text>
<text x="100.8" y="70.7">GPIO4</text>
<text x="120.9" y="70.7">ADC_VREF</text>
<text x="126.6" y="68.2">3V3</text>
<text x="191.5" y="72">GND</text>
<text x="270.5" y="72">GND</text>
<text x="70.8" y="75.8">GND</text>
<text x="100.8" y="73.3">GPIO5</text>
<text x="100.8" y="75.8">GND</text>
<text x="117.4" y="73.3">GPIO28_ADC2</text>
<text x="125.1" y="75.8">AGND</text>
<text x="158.8" y="75.8">GND</text>
<text x="100.8" y="80.9">GPIO7</text>
<text x="100.8" y="83.4">GPIO8</text>
<text x="100.8" y="78.3">GPIO6</text>
<text x="117.4" y="80.9">GPIO26_ADC0</text>
<text x="117.4" y="78.3">GPIO27_ADC1</text>
<text x="126.2" y="83.4">RUN</text>
<text x="70.8" y="88.5">GND</text>
<text x="100.8" y="86">GPIO9</text>
<text x="100.8" y="88.5">GND</text>
<text x="123.2" y="86">GPIO22</text>
<text x="126.2" y="88.5">GND</text>
<text x="158.8" y="88.5">GND</text>
<text x="191.5" y="84.7">GND</text>
<text x="270.5" y="84.7">GND</text>
<text x="100.8" y="91">GPIO10</text>
<text x="100.8" y="93.6">GPIO11</text>
<text x="123.2" y="93.6">GPIO20</text>
<text x="123.2" y="91">GPIO21</text>
<text x="70.8" y="101.2">GND</text>
<text x="100.8" y="96.1">GPIO12</text>
<text x="100.8" y="98.7">GPIO13</text>
<text x="100.8" y="101.2">GND</text>
<text x="123.2" y="98.7">GPIO18</text>
<text x="123.2" y="96.1">GPIO19</text>
<text x="126.2" y="101.2">GND</text>
<text x="158.8" y="101.2">GND</text>
<text x="191.5" y="97.4">GND</text>
<text x="270.5" y="97.4">GND</text>
<text x="100.8" y="103.7">GPIO14</text>
<text x="100.8" y="106.3">GPIO15</text>
<text x="113.9" y="107.4" transform="rotate(-90 113.9 107.4)">SWCLK</text>
<text x="116.4" y="107.4" transform="rotate(-90 116.4 107.4)">GND</text>
<text x="119" y="107.4" transform="rotate(-90 119 107.4)">SWDIO</text>
<text x="123.2" y="106.3">GPIO16</text>
<text x="123.2" y="103.7">GPIO17</text>
<text x="113.5" y="123">GND</text>
<text x="93.3" y="140.6">VCC</text>
<text x="138.9" y="168.5">GND</text>
<text x="85.6" y="177.4">GND</text>
</g>
<g font-size="1.8" fill="#aaa">
<text x="219.6" y="53.1">1</text>
<text x="242.5" y="53.1">1</text>
<text x="219.6" y="55.6">2</text>
<text x="219.6" y="58.2">3</text>
<text x="242.5" y="55.6">2</text>
<text x="242.5" y="58.2">3</text>
<text x="219.6" y="60.7">4</text>
<text x="219.6" y="63.2">5</text>
<text x="219.6" y="65.8">6</text>
<text x="242.5" y="60.7">4</text>
<text x="242.5" y="63.2">5</text>
<text x="242.5" y="65.8">6</text>
<text x="219.6" y="68.3">7</text>
<text x="219.6" y="70.9">8</text>
<text x="242.5" y="68.3">7</text>
<text x="242.5" y="70.9">8</text>
<text x="219" y="75.9">10</text>
<text x="219.6" y="73.4">9</text>
<text x="241.9" y="75.9">10</text>
<text x="242.5" y="73.4">9</text>
<text x="219" y="78.5">11</text>
<text x="219" y="81">12</text>
<text x="219" y="83.6">13</text>
<text x="241.9" y="78.5">11</text>
<text x="241.9" y="81">12</text>
<text x="241.9" y="83.6">13</text>
<text x="219" y="86.1">14</text>
<text x="219" y="88.6">15</text>
<text x="241.9" y="86.1">14</text>
<text x="241.9" y="88.6">15</text>
<text x="219" y="91.2">16</text>
<text x="219" y="93.7">17</text>
<text x="241.9" y="91.2">16</text>
<text x="241.9" y="93.7">17</text>
<text x="219" y="96.3">18</text>
<text x="219" y="98.8">19</text>
<text x="219" y="101.3">20</text>
<text x="241.9" y="96.3">18</text>
<text x="241.9" y="98.8">19</text>
<text x="241.9" y="101.3">20</text>
<text x="138.2" y="151.2" transform="rotate(-90 138.2 151.2)">1</text>
<text x="140.7" y="151.2" transform="rotate(-90 140.7 151.2)">2</text>
<text x="143.3" y="151.2" transform="rotate(-90 143.3 151.2)">3</text>
</g>
<g font-size="1.8" fill="#a90000">
<text x="98.4" y="56.9">1</text>
<text x="98.4" y="59.4">2</text>
<text x="130.8" y="59.4">39</text>
<text x="130.8" y="56.9">40</text>
<text x="98.4" y="62">3</text>
<text x="98.4" y="64.5">4</text>
<text x="130.8" y="64.5">37</text>
<text x="130.8" y="62">38</text>
<text x="98.4" y="67.1">5</text>
<text x="98.4" y="69.6">6</text>
<text x="130.8" y="69.6">35</text>
<text x="130.8" y="67.1">36</text>
<text x="98.4" y="72.1">7</text>
<text x="98.4" y="74.7">8</text>
<text x="98.4" y="77.2">9</text>
<text x="130.8" y="77.2">32</text>
<text x="130.8" y="74.7">33</text>
<text x="130.8" y="72.1">34</text>
<text x="97.7" y="79.8">10</text>
<text x="97.7" y="82.3">11</text>
<text x="130.8" y="82.3">30</text>
<text x="130.8" y="79.8">31</text>
<text x="97.7" y="84.8">12</text>
<text x="97.7" y="87.4">13</text>
<text x="97.7" y="89.9">14</text>
<text x="130.8" y="89.9">27</text>
<text x="130.8" y="87.4">28</text>
<text x="130.8" y="84.8">29</text>
<text x="97.7" y="92.5">15</text>
<text x="97.7" y="95">16</text>
<text x="130.8" y="95">25</text>
<text x="130.8" y="92.5">26</text>
<text x="97.7" y="97.5">17</text>
<text x="97.7" y="100.1">18</text>
<text x="130.8" y="100.1">23</text>
<text x="130.8" y="97.5">24</text>
<text x="97.7" y="102.6">19</text>
<text x="97.7" y="105.2">20</text>
<text x="130.8" y="105.2">21</text>
<text x="130.8" y="102.6">22</text>
<text x="112.8" y="110.5" transform="rotate(-90 112.8 110.5)">41</text>
<text x="115.3" y="110.5" transform="rotate(-90 115.3 110.5)">42</text>
<text x="117.9" y="110.5" transform="rotate(-90 117.9 110.5)">43</text>
</g>
</svg>
